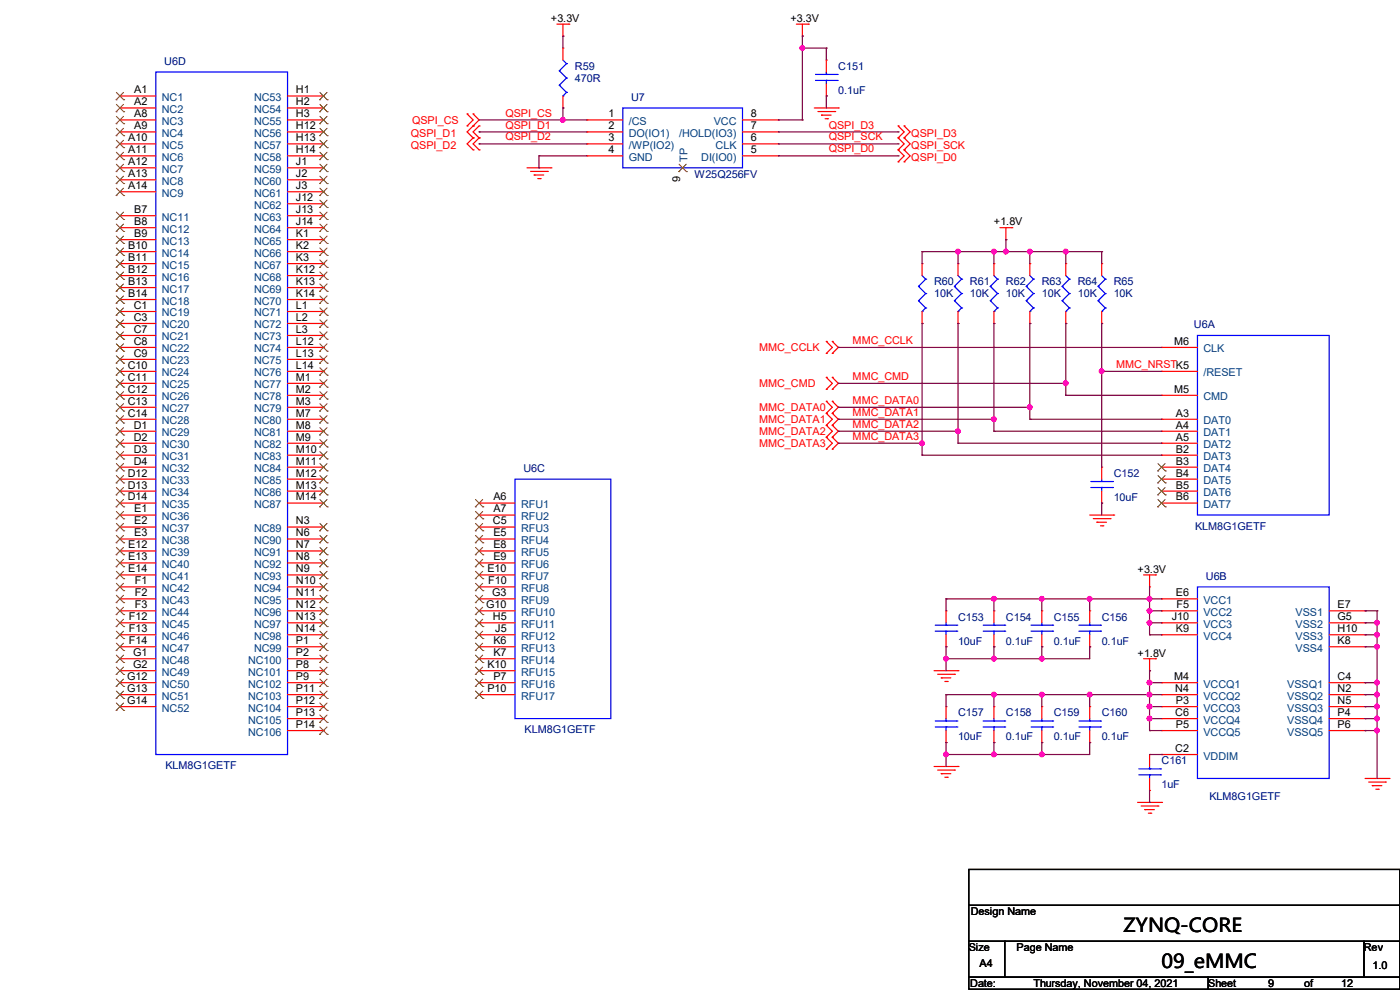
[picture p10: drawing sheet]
<svg xmlns="http://www.w3.org/2000/svg" width="297mm" height="210mm" viewBox="0 0 297 210" stroke-linecap="round" stroke-linejoin="round" font-family="sans-serif">
<g fill="none" stroke="#f00" stroke-width=".25">
<path d="M118.2 5.1h2.5M119.4 7.7h.1M119.4 10.2h.1M119.4 5.1v2.6M119.4 10.2v2.5M120.7 5.1h.1M169 5.1h2.5M170.2 7.7h.1M170.2 5.1v2.6M171.5 5.1h.1M175.3 12.7h.1M175.3 12.7v2.6"/>
<path d="M175.3 17.8v2.6M25.4 20.4h.1M25.4 22.9h.1M25.4 25.4h.1M25.4 28h.1M25.4 30.5h.1M25.4 33.1h.1M25.4 35.6h.1M25.4 38.1h.1M25.4 35.6h7.7M25.4 22.9h7.7M25.4 20.4h7.7"/>
<path d="M25.4 25.4h7.7M25.4 28h7.7M25.4 30.5h7.7M25.4 33.1h7.7M25.4 38.1h7.7M61 35.6h7.6M61 22.9h7.6M61 20.4h7.6M61 25.4h7.6M61 28h7.6M61 30.5h7.6M61 33.1h7.6"/>
<path d="M61 38.1h7.6M68.6 20.4h.1M68.6 22.9h.1M68.6 25.4h.1M68.6 28h.1M68.6 30.5h.1M68.6 33.1h.1M68.6 35.6h.1M68.6 38.1h.1M99.1 26.7h.1M99.1 24.2h.1M99.1 24.2l1.3 1.2-1.3 1.3"/>
<path d="M100.4 24.2h.1M100.4 26.7h.1M100.4 29.3h.1M100.4 31.8h.1M100.4 24.2l1.2 1.2-2.5 2.6 1.3 1.3M100.4 29.3l-1.3 1.2 1.3 1.3M101.6 26.7h.1M101.6 29.3h.1M101.6 31.8h.1M101.6 26.7l-1.2 1.3 1.2 1.3M101.6 29.3l-1.2 1.2 1.2 1.3M111.8 35.6h5.1"/>
<path d="M112.6 36.4h3.5M113.3 37.1h.1M113.3 37.1h2.1M114.1 37.9h.5M114.6 37.9h.1M116.1 36.4h.1M116.9 35.6h.1M119.4 22.9h.1M119.4 20.4v2.5M124.5 25.4h.1M124.5 28h.1M124.5 30.5h.1"/>
<path d="M124.5 33.1h.1M124.5 25.4h7.6M124.5 28h7.6M124.5 30.5h7.6M124.5 33.1h7.6M144.8 35.6h.1M157.5 25.4h7.6M157.5 28h7.6M157.5 30.5h7.6M157.5 33.1h7.6M165.1 33.1h.1M165.1 30.5h.1"/>
<path d="M165.1 28h.1M165.1 25.4h.1M172.8 22.9h5M173.5 23.7h3.6M174.3 24.4h.1M174.3 24.4h2M175 25.2h.6M175.3 20.4h.1M175.6 25.2h.1M177.1 23.7h.1M177.8 22.9h.1M190.5 26.7h.1"/>
<path d="M190.5 29.3h.1M190.5 31.8h.1M190.5 34.3h.1M190.5 26.7l1.3 1.3-1.3 1.3M190.5 29.3l1.3 1.2-1.3 1.3M190.5 31.8l1.3 1.3-1.3 1.2M191.8 26.7h.1M191.8 29.3h.1M191.8 31.8h.1M191.8 34.3h.1M191.8 26.7l1.3 1.3-1.3 1.3M191.8 29.3l1.3 1.2-1.3 1.3"/>
<path d="M191.8 31.8l1.3 1.3-1.3 1.2M25.4 40.7h.1M25.4 45.8h.1M25.4 48.3h.1M25.4 50.8h.1M25.4 53.4h.1M25.4 55.9h.1M25.4 58.5h.1M25.4 48.3h7.7M25.4 40.7h7.7M25.4 45.8h7.7M25.4 50.8h7.7"/>
<path d="M25.4 53.4h7.7M25.4 55.9h7.7M25.4 58.5h7.7M61 48.3h7.6M61 40.7h7.6M61 45.8h7.6M61 50.8h7.6M61 53.4h7.6M61 55.9h7.6M61 58.5h7.6M61 43.2h7.6M68.6 50.8h.1"/>
<path d="M68.6 53.4h.1M68.6 55.9h.1M68.6 58.5h.1M68.6 40.7h.1M68.6 43.2h.1M68.6 45.8h.1M68.6 48.3h.1M195.6 55.9h.1M195.6 55.9v2.6M203.2 55.9h.1M203.2 55.9v2.6M210.9 55.9h.1"/>
<path d="M210.9 55.9v2.6M212.1 48.3h2.6M213.4 50.8h.1M213.4 48.3v2.5M214.7 48.3h.1M218.5 55.9h.1M218.5 55.9v2.6M226.1 55.9h.1M226.1 55.9v2.6M233.7 55.9h.1M233.7 55.9v2.6M25.4 61h.1"/>
<path d="M25.4 63.5h.1M25.4 66.1h.1M25.4 68.6h.1M25.4 71.2h.1M25.4 73.7h.1M25.4 76.2h.1M25.4 78.8h.1M25.4 73.7h7.7M25.4 78.8h7.7M25.4 61h7.7M25.4 63.5h7.7M25.4 66.1h7.7"/>
<path d="M25.4 68.6h7.7M25.4 71.2h7.7M25.4 76.2h7.7M61 73.7h7.6M61 78.8h7.6M61 61h7.6M61 63.5h7.6M61 66.1h7.6M61 68.6h7.6M61 71.2h7.6M61 76.2h7.6M68.6 61h.1"/>
<path d="M68.6 63.5h.1M68.6 66.1h.1M68.6 68.6h.1M68.6 71.2h.1M68.6 73.7h.1M68.6 76.2h.1M68.6 78.8h.1M175.3 75h.1M175.3 72.4h.1M175.3 72.4l1.3 1.3-1.3 1.3M176.6 72.4h.1M176.6 75h.1"/>
<path d="M176.6 72.4l1.2 1.3-1.2 1.3M195.6 68.6h.1M195.6 66.1v2.5M203.2 68.6h.1M203.2 66.1v2.5M210.9 68.6h.1M210.9 66.1v2.5M218.5 68.6h.1M218.5 66.1v2.5M226.1 68.6h.1M226.1 66.1v2.5M233.7 68.6h.1"/>
<path d="M233.7 66.1v2.5M246.4 73.7h.1M246.4 78.8h.1M246.4 73.7h7.6M246.4 78.8h7.6M25.4 81.3h.1M25.4 83.9h.1M25.4 86.4h.1M25.4 88.9h.1M25.4 91.5h.1M25.4 94h.1M25.4 96.6h.1"/>
<path d="M25.4 99.1h.1M25.4 83.9h7.7M25.4 88.9h7.7M25.4 91.5h7.7M25.4 94h7.7M25.4 96.6h7.7M25.4 99.1h7.7M25.4 81.3h7.7M25.4 86.4h7.7M61 83.9h7.6M61 88.9h7.6M61 91.5h7.6"/>
<path d="M61 94h7.6M61 96.6h7.6M61 99.1h7.6M61 81.3h7.6M61 86.4h7.6M68.6 81.3h.1M68.6 83.9h.1M68.6 86.4h.1M68.6 88.9h.1M68.6 91.5h.1M68.6 94h.1M68.6 96.6h.1"/>
<path d="M68.6 99.1h.1M175.3 82.6h.1M175.3 80.1h.1M175.3 87.7h.1M175.3 85.1h.1M175.3 90.2h.1M175.3 92.8h.1M175.3 95.3h.1M175.3 80.1l1.3 1.2-1.3 1.3M175.3 85.1l1.3 1.3-1.3 1.3M175.3 87.7l1.3 1.2-1.3 1.3M175.3 90.2l1.3 1.3-1.3 1.3"/>
<path d="M175.3 92.8l1.3 1.2-1.3 1.3M176.6 80.1h.1M176.6 82.6h.1M176.6 85.1h.1M176.6 87.7h.1M176.6 90.2h.1M176.6 92.8h.1M176.6 95.3h.1M176.6 80.1l1.2 1.2-1.2 1.3M176.6 85.1l1.2 1.3-1.2 1.3M176.6 87.7l1.2 1.2-1.2 1.3M176.6 90.2l1.2 1.3-1.2 1.3"/>
<path d="M176.6 92.8l1.2 1.2-1.2 1.3M233.7 99.1h.1M233.7 99.1v2.5M246.4 83.9h.1M246.4 88.9h.1M246.4 91.5h.1M246.4 94h.1M246.4 96.6h.1M246.4 99.1h.1M246.4 83.9h7.6M246.4 88.9h7.6M246.4 91.5h7.6"/>
<path d="M246.4 94h7.6M246.4 96.6h7.6M246.4 99.1h7.6M25.4 101.6h.1M25.4 104.2h.1M25.4 106.7h.1M25.4 109.3h.1M25.4 111.8h.1M25.4 114.3h.1M25.4 116.9h.1M25.4 119.4h.1M25.4 109.3h7.7"/>
<path d="M25.4 101.6h7.7M25.4 104.2h7.7M25.4 106.7h7.7M25.4 111.8h7.7M25.4 114.3h7.7M25.4 116.9h7.7M25.4 119.4h7.7M61 101.6h7.6M61 104.2h7.6M61 106.7h7.6M61 111.8h7.6M61 114.3h7.6"/>
<path d="M61 116.9h7.6M61 119.4h7.6M68.6 101.6h.1M68.6 104.2h.1M68.6 106.7h.1M68.6 111.8h.1M68.6 114.3h.1M68.6 116.9h.1M68.6 119.4h.1M101.6 106.7h.1M101.6 109.3h.1M101.6 111.8h.1"/>
<path d="M101.6 114.3h.1M101.6 116.9h.1M101.6 119.4h.1M101.6 109.3h7.7M101.6 106.7h7.7M101.6 111.8h7.7M101.6 114.3h7.7M101.6 116.9h7.7M101.6 119.4h7.7M231.2 109.3h5.1M231.9 110h3.6M232.7 110.8h.1"/>
<path d="M232.7 110.8h2M233.5 111.5h.5M233.7 106.7h.1M233.7 104.2v2.5M234 111.5h.1M235.5 110h.1M236.3 109.3h.1M246.4 101.6h.1M246.4 104.2h.1M246.4 106.7h.1M246.4 101.6h7.6M246.4 104.2h7.6"/>
<path d="M246.4 106.7h7.6M25.4 122h.1M25.4 124.5h.1M25.4 127h.1M25.4 129.6h.1M25.4 132.1h.1M25.4 134.7h.1M25.4 137.2h.1M25.4 139.7h.1M25.4 122h7.7M25.4 139.7h7.7M25.4 127h7.7"/>
<path d="M25.4 129.6h7.7M25.4 132.1h7.7M25.4 134.7h7.7M25.4 137.2h7.7M25.4 124.5h7.7M61 122h7.6M61 139.7h7.6M61 127h7.6M61 129.6h7.6M61 132.1h7.6M61 134.7h7.6M61 137.2h7.6"/>
<path d="M61 124.5h7.6M68.6 122h.1M68.6 124.5h.1M68.6 127h.1M68.6 129.6h.1M68.6 132.1h.1M68.6 134.7h.1M68.6 137.2h.1M68.6 139.7h.1M101.6 122h.1M101.6 124.5h.1M101.6 127h.1"/>
<path d="M101.6 129.6h.1M101.6 132.1h.1M101.6 134.7h.1M101.6 137.2h.1M101.6 139.7h.1M101.6 122h7.7M101.6 139.7h7.7M101.6 127h7.7M101.6 129.6h7.7M101.6 132.1h7.7M101.6 134.7h7.7M101.6 137.2h7.7"/>
<path d="M101.6 124.5h7.7M200.7 129.6h.1M200.7 137.2h.1M200.7 129.6v2.5M200.7 134.7v2.5M210.9 129.6h.1M210.9 137.2h.1M210.9 129.6v2.5M210.9 134.7v2.5M221 129.6h.1M221 137.2h.1M221 129.6v2.5"/>
<path d="M221 134.7v2.5M231.2 129.6h.1M231.2 137.2h.1M231.2 129.6v2.5M231.2 134.7v2.5M242.6 122h2.6M242.6 139.7h2.6M243.9 124.5h.1M243.9 122v2.5M243.9 139.7v2.6M245.2 122h.1M245.2 139.7h.1"/>
<path d="M246.4 127h.1M246.4 129.6h.1M246.4 132.1h.1M246.4 134.7h.1M246.4 127h7.6M246.4 129.6h7.6M246.4 132.1h7.6M246.4 134.7h7.6M282 129.6h7.6M282 132.1h7.6M282 134.7h7.6M282 137.2h7.6"/>
<path d="M289.6 129.6h.1M289.6 132.1h.1M289.6 134.7h.1M289.6 137.2h.1M25.4 142.3h.1M25.4 144.8h.1M25.4 147.4h.1M25.4 149.9h.1M25.4 142.3h7.7M25.4 144.8h7.7M25.4 147.4h7.7M25.4 149.9h7.7"/>
<path d="M61 142.3h7.6M61 144.8h7.6M61 147.4h7.6M61 149.9h7.6M61 152.4h7.6M61 155h7.6M68.6 142.3h.1M68.6 144.8h.1M68.6 147.4h.1M68.6 149.9h.1M68.6 152.4h.1M68.6 155h.1"/>
<path d="M101.6 142.3h.1M101.6 144.8h.1M101.6 147.4h.1M101.6 142.3h7.7M101.6 144.8h7.7M101.6 147.4h7.7M198.2 142.3h5M198.9 143h3.6M199.7 143.8h.1M199.7 143.8h2M200.4 144.6h.6M200.7 149.9h.1"/>
<path d="M200.7 157.5h.1M200.7 149.9v2.5M200.7 155v2.5M201 144.6h.1M202.5 143h.1M203.2 142.3h.1M210.9 149.9h.1M210.9 157.5h.1M210.9 149.9v2.5M210.9 155v2.5M221 149.9h.1M221 157.5h.1"/>
<path d="M221 149.9v2.5M221 155v2.5M231.2 149.9h.1M231.2 157.5h.1M231.2 149.9v2.5M231.2 155v2.5M243.9 142.3h.1M246.4 144.8h.1M246.4 147.4h.1M246.4 149.9h.1M246.4 152.4h.1M246.4 155h.1"/>
<path d="M246.4 144.8h7.6M246.4 147.4h7.6M246.4 149.9h7.6M246.4 152.4h7.6M246.4 155h7.6M282 144.8h7.6M282 147.4h7.6M282 149.9h7.6M282 152.4h7.6M282 155h7.6M289.6 144.8h.1M289.6 147.4h.1"/>
<path d="M289.6 149.9h.1M289.6 155h.1M289.6 152.4h.1M198.2 162.6h5M198.9 163.4h3.6M199.7 164.1h.1M199.7 164.1h2M200.4 164.9h.6M201 164.9h.1M202.5 163.4h.1M203.2 162.6h.1M241.3 170.2h5.1"/>
<path d="M242.1 171h3.6M242.9 171.7h.1M242.9 171.7h2M243.6 172.5h.5M243.9 160.1h.1M243.9 167.7h.1M243.9 160.1v2.5M243.9 165.1v2.6M244.1 172.5h.1M245.7 171h.1M246.4 170.2h.1M246.4 160.1h.1"/>
<path d="M246.4 160.1h7.6M289.6 165.1h5.1M290.4 165.9h3.5M291.1 166.7h.1M291.1 166.7h2.1M291.9 167.4h.5M292.4 167.4h.1M293.9 165.9h.1M294.7 165.1h.1"/>
</g>
<path d="M205.5 184.4h91.5v7.7h-91.5zM205.5 192.1h91.5v7.6h-91.5zM205.5 199.7h7.6v7.6h-7.6zM213.1 199.7h76.2v7.6h-76.2zM289.3 199.7h7.7v7.6h-7.7zM205.5 207.3h50.8v2.5h-50.8zM256.3 207.3h40.7v2.5h-40.7z" fill="none" stroke="#000" stroke-width=".25"/>
<g fill="none" stroke="#00f" stroke-width=".25">
<path d="M33.1 15.3h27.9v144.8h-27.9zM118.7 15h.1M118.7 18.1h.1M118.7 15l1.5 1.6M118.7 18.1l1.5 1.5M119.4 12.7l.8 .8M120.2 13.5h.1M120.2 16.6h.1M120.2 19.6h.1M120.2 13.5l-1.5 1.5M120.2 16.6l-1.5 1.5M120.2 19.6l-.8 .8"/>
<path d="M173 17.1h4.6M173 15.8h4.6M175.3 15.8h.1M175.3 17.1h.1M175.3 15.3v.5M175.3 17.1v.7M177.6 17.1h.1M177.6 15.8h.1M119.4 20.4h.1M132.1 22.9h25.4v12.7h-25.4zM195.6 58.5l.8 .7M196.4 59.2h.1"/>
<path d="M196.4 59.2l-1.5 1.5M203.2 58.5l.8 .7M204 59.2h.1M204 59.2l-1.5 1.5M210.9 58.5l.7 .7M211.6 59.2h.1M211.6 59.2l-1.5 1.5M218.5 58.5l.7 .7M219.2 59.2h.1M219.2 59.2l-1.5 1.5M226.1 58.5l.8 .7M226.9 59.2h.1"/>
<path d="M226.9 59.2l-1.6 1.5M233.7 58.5l.8 .7M234.5 59.2h.1M234.5 59.2l-1.5 1.5M194.9 60.7h.1M194.9 63.8h.1M194.9 60.7l1.5 1.6M194.9 63.8l1.5 1.5M195.6 66.1h.1M196.4 62.3h.1M196.4 65.3h.1M196.4 62.3l-1.5 1.5"/>
<path d="M196.4 65.3l-.8 .8M202.5 60.7h.1M202.5 63.8h.1M202.5 60.7l1.5 1.6M202.5 63.8l1.5 1.5M203.2 66.1h.1M204 62.3h.1M204 65.3h.1M204 62.3l-1.5 1.5M204 65.3l-.8 .8M210.1 60.7h.1M210.1 63.8h.1"/>
<path d="M210.1 60.7l1.5 1.6M210.1 63.8l1.5 1.5M210.9 66.1h.1M211.6 62.3h.1M211.6 65.3h.1M211.6 62.3l-1.5 1.5M211.6 65.3l-.7 .8M217.7 60.7h.1M217.7 63.8h.1M217.7 60.7l1.5 1.6M217.7 63.8l1.5 1.5M218.5 66.1h.1"/>
<path d="M219.2 62.3h.1M219.2 65.3h.1M219.2 62.3l-1.5 1.5M219.2 65.3l-.7 .8M225.3 60.7h.1M225.3 63.8h.1M225.3 60.7l1.6 1.6M225.3 63.8l1.6 1.5M226.1 66.1h.1M226.9 62.3h.1M226.9 65.3h.1M226.9 62.3l-1.6 1.5"/>
<path d="M226.9 65.3l-.8 .8M233 60.7h.1M233 63.8h.1M233 60.7l1.5 1.6M233 63.8l1.5 1.5M233.7 66.1h.1M234.5 62.3h.1M234.5 65.3h.1M234.5 62.3l-1.5 1.5M234.5 65.3l-.8 .8M254 71.2h28v38.1h-28zM109.3 101.6h20.3v50.8h-20.3z"/>
<path d="M231.4 103.4h4.6M231.4 102.2h4.6M233.7 102.2h.1M233.7 103.4h.1M233.7 101.6v.6M233.7 103.4v.8M236 103.4h.1M236 102.2h.1M198.4 133.9h4.6M198.4 132.6h4.6M200.7 132.6h.1M200.7 133.9h.1"/>
<path d="M200.7 132.1v.5M200.7 133.9v.8M203 133.9h.1M203 132.6h.1M208.6 133.9h4.5M208.6 132.6h4.5M210.9 132.6h.1M210.9 133.9h.1M210.9 132.1v.5M210.9 133.9v.8M213.1 133.9h.1M213.1 132.6h.1"/>
<path d="M218.7 133.9h4.6M218.7 132.6h4.6M221 132.6h.1M221 133.9h.1M221 132.1v.5M221 133.9v.8M223.3 133.9h.1M223.3 132.6h.1M228.9 133.9h4.6M228.9 132.6h4.6M231.2 132.6h.1M231.2 133.9h.1"/>
<path d="M231.2 132.1v.5M231.2 133.9v.8M233.5 133.9h.1M233.5 132.6h.1M254 124.5h28v40.6h-28zM198.4 154.2h4.6M198.4 153h4.6M200.7 153h.1M200.7 154.2h.1M200.7 152.4v.6M200.7 154.2v.8M203 154.2h.1"/>
<path d="M203 153h.1M208.6 154.2h4.5M208.6 153h4.5M210.9 153h.1M210.9 154.2h.1M210.9 152.4v.6M210.9 154.2v.8M213.1 154.2h.1M213.1 153h.1M218.7 154.2h4.6M218.7 153h4.6M221 153h.1"/>
<path d="M221 154.2h.1M221 152.4v.6M221 154.2v.8M223.3 154.2h.1M223.3 153h.1M228.9 154.2h4.6M228.9 153h4.6M231.2 153h.1M231.2 154.2h.1M231.2 152.4v.6M231.2 154.2v.8M233.5 154.2h.1"/>
<path d="M233.5 153h.1M241.6 164.4h4.6M241.6 163.1h4.6M243.9 163.1h.1M243.9 164.4h.1M243.9 162.6v.5M243.9 164.4v.7M246.2 164.4h.1M246.2 163.1h.1"/>
</g>
<g fill="none" stroke="#804000" stroke-width=".21">
<path d="M24.7 19.6l1.5 1.6M26.2 19.6l-1.6 1.6M67.9 19.6l1.5 1.6M69.4 19.6l-1.6 1.6M24.6 21.2h.1M24.6 23.7h.1M24.6 26.2h.1M24.6 28.8h.1M24.6 31.3h.1M24.6 33.9h.1M24.6 36.4h.1M24.6 38.9h.1"/>
<path d="M24.7 22.1l1.5 1.6M24.7 24.7l1.5 1.5M24.7 27.2l1.5 1.6M24.7 29.8l1.5 1.5M24.7 32.3l1.5 1.6M24.7 34.8l1.5 1.6M24.7 37.4l1.5 1.5M24.7 39.9l1.5 1.6M26.2 22.1l-1.6 1.6M26.2 24.7l-1.6 1.5M26.2 27.2l-1.6 1.6M26.2 29.8l-1.6 1.5"/>
<path d="M26.2 32.3l-1.6 1.6M26.2 34.8l-1.6 1.6M26.2 37.4l-1.6 1.5M26.2 39.9l-1.6 1.6M26.2 21.2h.1M26.2 23.7h.1M26.2 26.2h.1M26.2 28.8h.1M26.2 31.3h.1M26.2 33.9h.1M26.2 36.4h.1M26.2 38.9h.1"/>
<path d="M67.8 21.2h.1M67.8 23.7h.1M67.8 26.2h.1M67.8 28.8h.1M67.8 31.3h.1M67.8 33.9h.1M67.8 36.4h.1M67.8 38.9h.1M67.9 22.1l1.5 1.6M67.9 24.7l1.5 1.5M67.9 27.2l1.5 1.6M67.9 29.8l1.5 1.5"/>
<path d="M67.9 32.3l1.5 1.6M67.9 34.8l1.5 1.6M67.9 37.4l1.5 1.5M67.9 39.9l1.5 1.6M69.4 22.1l-1.6 1.6M69.4 24.7l-1.6 1.5M69.4 27.2l-1.6 1.6M69.4 29.8l-1.6 1.5M69.4 32.3l-1.6 1.6M69.4 37.4l-1.6 1.5M69.4 39.9l-1.6 1.6M69.4 34.8l-1.6 1.6"/>
<path d="M69.4 21.2h.1M69.4 23.7h.1M69.4 26.2h.1M69.4 28.8h.1M69.4 31.3h.1M69.4 33.9h.1M69.4 36.4h.1M69.4 38.9h.1M144 36.4h.1M144.1 34.8l1.5 1.6M145.6 34.8l-1.6 1.6M145.6 36.4h.1"/>
<path d="M24.6 41.5h.1M24.6 46.6h.1M24.6 49.1h.1M24.6 51.6h.1M24.6 54.2h.1M24.6 56.7h.1M24.6 59.3h.1M24.7 45l1.5 1.6M24.7 47.5l1.5 1.6M24.7 50.1l1.5 1.5M24.7 52.6l1.5 1.6M24.7 55.2l1.5 1.5"/>
<path d="M24.7 57.7l1.5 1.6M26.2 45l-1.6 1.6M26.2 47.5l-1.6 1.6M26.2 50.1l-1.6 1.5M26.2 52.6l-1.6 1.6M26.2 55.2l-1.6 1.5M26.2 57.7l-1.6 1.6M26.2 41.5h.1M26.2 46.6h.1M26.2 49.1h.1M26.2 51.6h.1M26.2 54.2h.1"/>
<path d="M26.2 56.7h.1M26.2 59.3h.1M67.8 51.6h.1M67.8 54.2h.1M67.8 56.7h.1M67.8 59.3h.1M67.8 41.5h.1M67.8 44h.1M67.8 46.6h.1M67.8 49.1h.1M67.9 50.1l1.5 1.5M67.9 52.6l1.5 1.6"/>
<path d="M67.9 55.2l1.5 1.5M67.9 57.7l1.5 1.6M67.9 42.5l1.5 1.5M67.9 45l1.5 1.6M67.9 47.5l1.5 1.6M69.4 42.5l-1.6 1.5M69.4 45l-1.6 1.6M69.4 47.5l-1.6 1.6M69.4 50.1l-1.6 1.5M69.4 55.2l-1.6 1.5M69.4 57.7l-1.6 1.6M69.4 52.6l-1.6 1.6"/>
<path d="M69.4 51.6h.1M69.4 54.2h.1M69.4 56.7h.1M69.4 59.3h.1M69.4 41.5h.1M69.4 44h.1M69.4 46.6h.1M69.4 49.1h.1M24.6 61.8h.1M24.6 64.3h.1M24.6 66.9h.1M24.6 69.4h.1"/>
<path d="M24.6 72h.1M24.6 74.5h.1M24.6 77h.1M24.6 79.6h.1M24.7 60.2l1.5 1.6M24.7 62.8l1.5 1.5M24.7 65.3l1.5 1.6M24.7 67.9l1.5 1.5M24.7 70.4l1.5 1.6M24.7 72.9l1.5 1.6M24.7 75.5l1.5 1.5M24.7 78l1.5 1.6"/>
<path d="M26.2 60.2l-1.6 1.6M26.2 62.8l-1.6 1.5M26.2 65.3l-1.6 1.6M26.2 67.9l-1.6 1.5M26.2 70.4l-1.6 1.6M26.2 72.9l-1.6 1.6M26.2 75.5l-1.6 1.5M26.2 78l-1.6 1.6M26.2 61.8h.1M26.2 64.3h.1M26.2 66.9h.1M26.2 69.4h.1"/>
<path d="M26.2 72h.1M26.2 74.5h.1M26.2 77h.1M26.2 79.6h.1M67.8 61.8h.1M67.8 64.3h.1M67.8 66.9h.1M67.8 69.4h.1M67.8 72h.1M67.8 74.5h.1M67.8 77h.1M67.8 79.6h.1"/>
<path d="M67.9 60.2l1.5 1.6M67.9 62.8l1.5 1.5M67.9 65.3l1.5 1.6M67.9 67.9l1.5 1.5M67.9 70.4l1.5 1.6M67.9 72.9l1.5 1.6M67.9 75.5l1.5 1.5M67.9 78l1.5 1.6M69.4 60.2l-1.6 1.6M69.4 62.8l-1.6 1.5M69.4 65.3l-1.6 1.6M69.4 67.9l-1.6 1.5"/>
<path d="M69.4 72.9l-1.6 1.6M69.4 75.5l-1.6 1.5M69.4 78l-1.6 1.6M69.4 70.4l-1.6 1.6M69.4 61.8h.1M69.4 64.3h.1M69.4 66.9h.1M69.4 69.4h.1M69.4 72h.1M69.4 74.5h.1M69.4 77h.1M69.4 79.6h.1"/>
<path d="M24.6 82.1h.1M24.6 84.7h.1M24.6 87.2h.1M24.6 89.7h.1M24.6 92.3h.1M24.6 94.8h.1M24.6 97.4h.1M24.6 99.9h.1M24.7 80.6l1.5 1.5M24.7 83.1l1.5 1.6M24.7 85.6l1.5 1.6M24.7 88.2l1.5 1.5"/>
<path d="M24.7 90.7l1.5 1.6M24.7 93.3l1.5 1.5M24.7 95.8l1.5 1.6M24.7 98.3l1.5 1.6M26.2 80.6l-1.6 1.5M26.2 83.1l-1.6 1.6M26.2 85.6l-1.6 1.6M26.2 88.2l-1.6 1.5M26.2 90.7l-1.6 1.6M26.2 93.3l-1.6 1.5M26.2 95.8l-1.6 1.6M26.2 98.3l-1.6 1.6"/>
<path d="M26.2 82.1h.1M26.2 84.7h.1M26.2 87.2h.1M26.2 89.7h.1M26.2 92.3h.1M26.2 94.8h.1M26.2 97.4h.1M26.2 99.9h.1M67.8 82.1h.1M67.8 84.7h.1M67.8 87.2h.1M67.8 89.7h.1"/>
<path d="M67.8 92.3h.1M67.8 94.8h.1M67.8 97.4h.1M67.8 99.9h.1M67.9 80.6l1.5 1.5M67.9 83.1l1.5 1.6M67.9 85.6l1.5 1.6M67.9 88.2l1.5 1.5M67.9 90.7l1.5 1.6M67.9 93.3l1.5 1.5M67.9 95.8l1.5 1.6M67.9 98.3l1.5 1.6"/>
<path d="M69.4 80.6l-1.6 1.5M69.4 83.1l-1.6 1.6M69.4 85.6l-1.6 1.6M69.4 90.7l-1.6 1.6M69.4 93.3l-1.6 1.5M69.4 95.8l-1.6 1.6M69.4 98.3l-1.6 1.6M69.4 88.2l-1.6 1.5M69.4 82.1h.1M69.4 84.7h.1M69.4 87.2h.1M69.4 89.7h.1"/>
<path d="M69.4 92.3h.1M69.4 94.8h.1M69.4 97.4h.1M69.4 99.9h.1M245.6 99.9h.1M245.7 98.3l1.5 1.6M247.2 98.3l-1.6 1.6M247.2 99.9h.1M24.6 102.4h.1M24.6 105h.1M24.6 107.5h.1M24.6 110.1h.1"/>
<path d="M24.6 112.6h.1M24.6 115.1h.1M24.6 117.7h.1M24.7 100.9l1.5 1.5M24.7 103.4l1.5 1.6M24.7 106l1.5 1.5M24.7 108.5l1.5 1.6M24.7 111l1.5 1.6M24.7 113.6l1.5 1.5M24.7 116.1l1.5 1.6M24.7 118.7l1.5 1.5M26.2 100.9l-1.6 1.5"/>
<path d="M26.2 103.4l-1.6 1.6M26.2 106l-1.6 1.5M26.2 108.5l-1.6 1.6M26.2 111l-1.6 1.6M26.2 113.6l-1.6 1.5M26.2 116.1l-1.6 1.6M26.2 118.7l-1.6 1.5M26.2 102.4h.1M26.2 105h.1M26.2 107.5h.1M26.2 110.1h.1M26.2 112.6h.1"/>
<path d="M26.2 115.1h.1M26.2 117.7h.1M67.8 102.4h.1M67.8 105h.1M67.8 107.5h.1M67.8 112.6h.1M67.8 115.1h.1M67.8 117.7h.1M67.9 100.9l1.5 1.5M67.9 103.4l1.5 1.6M67.9 106l1.5 1.5M67.9 111l1.5 1.6"/>
<path d="M67.9 113.6l1.5 1.5M67.9 116.1l1.5 1.6M67.9 118.7l1.5 1.5M69.4 100.9l-1.6 1.5M69.4 103.4l-1.6 1.6M69.4 106l-1.6 1.5M69.4 111l-1.6 1.6M69.4 113.6l-1.6 1.5M69.4 116.1l-1.6 1.6M69.4 118.7l-1.6 1.5M69.4 102.4h.1M69.4 105h.1"/>
<path d="M69.4 107.5h.1M69.4 112.6h.1M69.4 115.1h.1M69.4 117.7h.1M100.8 107.5h.1M100.8 110.1h.1M100.8 112.6h.1M100.8 115.1h.1M100.8 117.7h.1M100.9 106l1.5 1.5M100.9 108.5l1.5 1.6M100.9 111l1.5 1.6"/>
<path d="M100.9 113.6l1.5 1.5M100.9 116.1l1.5 1.6M100.9 118.7l1.5 1.5M102.4 106l-1.6 1.5M102.4 108.5l-1.6 1.6M102.4 111l-1.6 1.6M102.4 113.6l-1.6 1.5M102.4 116.1l-1.6 1.6M102.4 118.7l-1.6 1.5M102.4 107.5h.1M102.4 110.1h.1M102.4 112.6h.1"/>
<path d="M102.4 115.1h.1M102.4 117.7h.1M245.6 102.4h.1M245.6 105h.1M245.6 107.5h.1M245.7 100.9l1.5 1.5M245.7 103.4l1.5 1.6M245.7 106l1.5 1.5M247.2 100.9l-1.6 1.5M247.2 103.4l-1.6 1.6M247.2 106l-1.6 1.5M247.2 102.4h.1"/>
<path d="M247.2 105h.1M247.2 107.5h.1M24.6 120.2h.1M24.6 122.8h.1M24.6 125.3h.1M24.6 127.8h.1M24.6 130.4h.1M24.6 132.9h.1M24.6 135.5h.1M24.6 138h.1M24.7 121.2l1.5 1.6M24.7 123.7l1.5 1.6"/>
<path d="M24.7 126.3l1.5 1.5M24.7 128.8l1.5 1.6M24.7 131.4l1.5 1.5M24.7 133.9l1.5 1.6M24.7 136.4l1.5 1.6M24.7 139l1.5 1.5M26.2 121.2l-1.6 1.6M26.2 123.7l-1.6 1.6M26.2 126.3l-1.6 1.5M26.2 128.8l-1.6 1.6M26.2 131.4l-1.6 1.5M26.2 133.9l-1.6 1.6"/>
<path d="M26.2 136.4l-1.6 1.6M26.2 139l-1.6 1.5M26.2 120.2h.1M26.2 122.8h.1M26.2 125.3h.1M26.2 127.8h.1M26.2 130.4h.1M26.2 132.9h.1M26.2 135.5h.1M26.2 138h.1M67.8 120.2h.1M67.8 122.8h.1"/>
<path d="M67.8 125.3h.1M67.8 127.8h.1M67.8 130.4h.1M67.8 132.9h.1M67.8 135.5h.1M67.8 138h.1M67.9 121.2l1.5 1.6M67.9 123.7l1.5 1.6M67.9 126.3l1.5 1.5M67.9 128.8l1.5 1.6M67.9 131.4l1.5 1.5M67.9 133.9l1.5 1.6"/>
<path d="M67.9 136.4l1.5 1.6M67.9 139l1.5 1.5M69.4 139l-1.6 1.5M69.4 121.2l-1.6 1.6M69.4 123.7l-1.6 1.6M69.4 126.3l-1.6 1.5M69.4 128.8l-1.6 1.6M69.4 131.4l-1.6 1.5M69.4 133.9l-1.6 1.6M69.4 136.4l-1.6 1.6M69.4 120.2h.1M69.4 122.8h.1"/>
<path d="M69.4 125.3h.1M69.4 127.8h.1M69.4 130.4h.1M69.4 132.9h.1M69.4 135.5h.1M69.4 138h.1M100.8 120.2h.1M100.8 122.8h.1M100.8 125.3h.1M100.8 127.8h.1M100.8 130.4h.1M100.8 132.9h.1"/>
<path d="M100.8 135.5h.1M100.8 138h.1M100.9 121.2l1.5 1.6M100.9 123.7l1.5 1.6M100.9 126.3l1.5 1.5M100.9 128.8l1.5 1.6M100.9 131.4l1.5 1.5M100.9 133.9l1.5 1.6M100.9 136.4l1.5 1.6M100.9 139l1.5 1.5M102.4 121.2l-1.6 1.6M102.4 123.7l-1.6 1.6"/>
<path d="M102.4 126.3l-1.6 1.5M102.4 128.8l-1.6 1.6M102.4 131.4l-1.6 1.5M102.4 133.9l-1.6 1.6M102.4 136.4l-1.6 1.6M102.4 139l-1.6 1.5M102.4 120.2h.1M102.4 122.8h.1M102.4 125.3h.1M102.4 127.8h.1M102.4 130.4h.1M102.4 132.9h.1"/>
<path d="M102.4 135.5h.1M102.4 138h.1M24.6 140.5h.1M24.6 143.1h.1M24.6 145.6h.1M24.6 148.2h.1M24.6 150.7h.1M24.7 141.5l1.5 1.6M24.7 144.1l1.5 1.5M24.7 146.6l1.5 1.6M24.7 149.1l1.5 1.6M26.2 141.5l-1.6 1.6"/>
<path d="M26.2 144.1l-1.6 1.5M26.2 146.6l-1.6 1.6M26.2 149.1l-1.6 1.6M26.2 140.5h.1M26.2 143.1h.1M26.2 145.6h.1M26.2 148.2h.1M26.2 150.7h.1M67.8 140.5h.1M67.8 143.1h.1M67.8 145.6h.1M67.8 148.2h.1"/>
<path d="M67.8 150.7h.1M67.8 153.2h.1M67.8 155.8h.1M67.9 141.5l1.5 1.6M67.9 144.1l1.5 1.5M67.9 146.6l1.5 1.6M67.9 149.1l1.5 1.6M67.9 151.7l1.5 1.5M67.9 154.2l1.5 1.6M69.4 141.5l-1.6 1.6M69.4 149.1l-1.6 1.6M69.4 151.7l-1.6 1.5"/>
<path d="M69.4 154.2l-1.6 1.6M69.4 144.1l-1.6 1.5M69.4 146.6l-1.6 1.6M69.4 140.5h.1M69.4 143.1h.1M69.4 145.6h.1M69.4 148.2h.1M69.4 150.7h.1M69.4 153.2h.1M69.4 155.8h.1M100.8 140.5h.1M100.8 143.1h.1"/>
<path d="M100.8 145.6h.1M100.8 148.2h.1M100.9 141.5l1.5 1.6M100.9 144.1l1.5 1.5M100.9 146.6l1.5 1.6M102.4 141.5l-1.6 1.6M102.4 144.1l-1.6 1.5M102.4 146.6l-1.6 1.6M102.4 140.5h.1M102.4 143.1h.1M102.4 145.6h.1M102.4 148.2h.1"/>
</g>
<g fill="none" stroke="#800040" stroke-width=".25">
<path d="M119.4 7.7h.1M119.4 7.7v2.5M170.2 7.7h.1M170.2 10.2h.1M170.2 7.7v17.7M170.2 10.2h5.1M175.3 10.2h.1M175.3 10.2v2.5M101.6 28h.1M101.6 30.5h.1M101.6 25.4h22.9M101.6 28h22.9"/>
<path d="M101.6 30.5h22.9M114.3 33.1h.1M114.3 35.6h.1M114.3 33.1h10.2M114.3 33.1v2.5M119.4 22.9h.1M119.4 25.4h.1M119.4 22.9v2.5M165.1 25.4h5.1M165.1 28h25.4M165.1 30.5h25.4M165.1 33.1h25.4"/>
<path d="M170.2 25.4h.1M175.3 20.4h.1M175.3 20.4v2.5M190.5 28h.1M190.5 30.5h.1M190.5 33.1h.1M195.6 53.4h.1M195.6 53.4v2.5M195.6 53.4h38.1M203.2 53.4h.1M203.2 53.4v2.5M210.9 53.4h.1"/>
<path d="M210.9 53.4v2.5M213.4 50.8h.1M213.4 53.4h.1M213.4 50.8v2.6M218.5 53.4h.1M218.5 53.4v2.5M226.1 53.4h.1M226.1 53.4v2.5M233.7 53.4h.1M233.7 53.4v2.5M177.8 73.7h.1M177.8 73.7h68.6"/>
<path d="M195.6 68.6h.1M195.6 68.6v28M203.2 68.6h.1M203.2 68.6v25.4M210.9 68.6h.1M210.9 68.6v22.9M218.5 68.6h.1M218.5 68.6v20.3M226.1 68.6h.1M226.1 68.6v15.3M233.7 68.6h.1M233.7 78.8h.1"/>
<path d="M233.7 68.6v30.5M233.7 78.8h12.7M177.8 81.3h.1M177.8 86.4h.1M177.8 88.9h.1M177.8 91.5h.1M177.8 94h.1M177.8 81.3h48.3M177.8 86.4h40.7M177.8 88.9h33.1M177.8 91.5h25.4M177.8 94h17.8"/>
<path d="M195.6 94h.1M195.6 96.6h.1M195.6 96.6h50.8M203.2 94h.1M203.2 91.5h.1M203.2 94h43.2M210.9 91.5h.1M210.9 88.9h.1M210.9 91.5h35.5M218.5 88.9h.1M218.5 86.4h.1M218.5 88.9h27.9"/>
<path d="M226.1 83.9h.1M226.1 81.3h.1M226.1 83.9h20.3M233.7 106.7h.1M233.7 106.7v2.6M200.7 127h.1M200.7 137.2h.1M200.7 139.7h.1M200.7 127h45.7M200.7 127v2.6M200.7 137.2v5.1M210.9 127h.1"/>
<path d="M210.9 137.2h.1M210.9 139.7h.1M210.9 127v2.6M210.9 137.2v2.5M221 127h.1M221 137.2h.1M221 139.7h.1M221 127v2.6M221 137.2v2.5M231.2 127h.1M231.2 137.2h.1M231.2 127v2.6"/>
<path d="M231.2 137.2v2.5h-30.5M243.9 127h.1M243.9 134.7h.1M243.9 129.6h.1M243.9 132.1h.1M243.9 124.5v10.2M243.9 134.7h2.5M243.9 129.6h2.5M243.9 132.1h2.5M289.6 129.6h.1M289.6 132.1h.1M289.6 134.7h.1"/>
<path d="M289.6 137.2h.1M289.6 134.7h2.5M289.6 129.6h2.5M289.6 132.1h2.5M289.6 137.2h2.5M292.1 129.6h.1M292.1 132.1h.1M292.1 134.7h.1M292.1 137.2h.1M292.1 129.6v35.5M200.7 147.4h.1M200.7 157.5h.1"/>
<path d="M200.7 147.4v2.5M200.7 157.5v5.1M200.7 147.4h45.7M210.9 147.4h.1M210.9 157.5h.1M210.9 147.4v2.5M210.9 157.5v2.6M221 147.4h.1M221 157.5h.1M221 147.4v2.5M221 157.5v2.6M231.2 147.4h.1"/>
<path d="M231.2 157.5h.1M231.2 147.4v2.5M231.2 157.5v2.6h-30.5M243.9 142.3h.1M243.9 155h.1M243.9 144.8h.1M243.9 147.4h.1M243.9 149.9h.1M243.9 152.4h.1M243.9 142.3v12.7M243.9 155h2.5M243.9 144.8h2.5"/>
<path d="M243.9 149.9h2.5M243.9 152.4h2.5M289.6 144.8h.1M289.6 147.4h.1M289.6 149.9h.1M289.6 152.4h.1M289.6 155h.1M289.6 147.4h2.5M289.6 155h2.5M289.6 144.8h2.5M289.6 149.9h2.5M289.6 152.4h2.5"/>
<path d="M292.1 144.8h.1M292.1 147.4h.1M292.1 149.9h.1M292.1 152.4h.1M292.1 155h.1M200.7 160.1h.1M210.9 160.1h.1M221 160.1h.1M243.9 170.2h.1M243.9 167.7v2.5M243.9 160.1h2.5M246.4 160.1h.1"/>
</g>
<g fill="#f0f" stroke="#f0f" stroke-width=".25">
<circle cx="119.4" cy="25.4" r=".49"/>
<circle cx="170.2" cy="10.2" r=".49"/>
<circle cx="226.1" cy="81.3" r=".49"/>
<circle cx="218.5" cy="86.4" r=".49"/>
<circle cx="233.7" cy="78.8" r=".49"/>
<circle cx="210.8" cy="88.9" r=".49"/>
<circle cx="203.2" cy="91.5" r=".49"/>
<circle cx="195.6" cy="94" r=".49"/>
<circle cx="210.8" cy="127" r=".49"/>
<circle cx="231.2" cy="127" r=".49"/>
<circle cx="221" cy="127" r=".49"/>
<circle cx="243.9" cy="132.1" r=".49"/>
<circle cx="243.9" cy="129.6" r=".49"/>
<circle cx="200.7" cy="139.7" r=".49"/>
<circle cx="210.8" cy="139.7" r=".49"/>
<circle cx="221" cy="139.7" r=".49"/>
<circle cx="210.8" cy="147.3" r=".49"/>
<circle cx="231.2" cy="147.3" r=".49"/>
<circle cx="221" cy="147.3" r=".49"/>
<circle cx="210.8" cy="160" r=".49"/>
<circle cx="200.7" cy="160" r=".49"/>
<circle cx="221" cy="160" r=".49"/>
<circle cx="243.9" cy="144.8" r=".49"/>
<circle cx="243.9" cy="147.3" r=".49"/>
<circle cx="243.9" cy="149.9" r=".49"/>
<circle cx="243.9" cy="152.4" r=".49"/>
<circle cx="292.1" cy="132.1" r=".49"/>
<circle cx="292.1" cy="134.6" r=".49"/>
<circle cx="292.1" cy="137.2" r=".49"/>
<circle cx="292.1" cy="147.3" r=".49"/>
<circle cx="292.1" cy="144.8" r=".49"/>
<circle cx="292.1" cy="152.4" r=".49"/>
<circle cx="292.1" cy="149.9" r=".49"/>
<circle cx="292.1" cy="155" r=".49"/>
<circle cx="213.4" cy="53.4" r=".49"/>
<circle cx="210.8" cy="53.4" r=".49"/>
<circle cx="203.2" cy="53.4" r=".49"/>
<circle cx="226.1" cy="53.4" r=".49"/>
<circle cx="218.5" cy="53.4" r=".49"/>
<circle cx="243.9" cy="127" r=".49"/>
</g>
<g font-size="4.1">
<text x="238.4" y="197.8">ZYNQ-CORE</text>
<text x="246.4" y="205.4">09_eMMC</text>
</g>
<g font-size="2.3">
<text x="116.9" y="4.7">+3.3V</text>
<text x="167.7" y="4.7">+3.3V</text>
<text x="28.5" y="19.8">A1</text>
<text x="28.5" y="22.4">A2</text>
<text x="62.8" y="19.8">H1</text>
<text x="62.8" y="22.4">H2</text>
<text x="27.2" y="30">A10</text>
<text x="28.5" y="24.9">A8</text>
<text x="28.5" y="27.4">A9</text>
<text x="62.8" y="24.9">H3</text>
<text x="62.8" y="27.4">H12</text>
<text x="62.8" y="30">H13</text>
<text x="129.1" y="24.9">1</text>
<text x="129.1" y="27.4">2</text>
<text x="129.1" y="30">3</text>
<text x="159.3" y="30">6</text>
<text x="159.3" y="27.4">7</text>
<text x="159.3" y="24.9">8</text>
<text x="27.2" y="32.5">A11</text>
<text x="27.2" y="35.1">A12</text>
<text x="62.8" y="32.5">H14</text>
<text x="62.8" y="35.1">J1</text>
<text x="129.1" y="32.5">4</text>
<text x="159.3" y="32.5">5</text>
<text x="27.2" y="37.6">A13</text>
<text x="27.2" y="40.1">A14</text>
<text x="62.8" y="37.6">J2</text>
<text x="62.8" y="40.1">J3</text>
<text x="144.3" y="38.7" transform="rotate(-90 144.3 38.7)">9</text>
<text x="28.5" y="45.2">B7</text>
<text x="28.5" y="47.8">B8</text>
<text x="62.8" y="42.7">J12</text>
<text x="62.8" y="45.2">J13</text>
<text x="62.8" y="47.8">J14</text>
<text x="210.9" y="47.8">+1.8V</text>
<text x="27.2" y="52.8">B10</text>
<text x="28.5" y="50.3">B9</text>
<text x="62.8" y="50.3">K1</text>
<text x="62.8" y="52.8">K2</text>
<text x="27.2" y="55.4">B11</text>
<text x="27.2" y="57.9">B12</text>
<text x="62.8" y="55.4">K3</text>
<text x="62.8" y="57.9">K12</text>
<text x="27.2" y="60.5">B13</text>
<text x="27.2" y="63">B14</text>
<text x="28.4" y="65.5">C1</text>
<text x="62.8" y="60.5">K13</text>
<text x="62.8" y="63">K14</text>
<text x="62.8" y="65.5">L1</text>
<text x="28.4" y="68.1">C3</text>
<text x="28.4" y="70.6">C7</text>
<text x="62.8" y="68.1">L2</text>
<text x="62.8" y="70.6">L3</text>
<text x="28.4" y="73.2">C8</text>
<text x="28.4" y="75.7">C9</text>
<text x="62.8" y="73.2">L12</text>
<text x="62.8" y="75.7">L13</text>
<text x="249.1" y="73.2">M6</text>
<text x="27.1" y="78.2">C10</text>
<text x="27.1" y="80.8">C11</text>
<text x="27.1" y="83.3">C12</text>
<text x="62.8" y="78.2">L14</text>
<text x="62.8" y="80.8">M1</text>
<text x="62.8" y="83.3">M2</text>
<text x="249.1" y="83.3">M5</text>
<text x="27.1" y="85.9">C13</text>
<text x="27.1" y="88.4">C14</text>
<text x="62.8" y="85.9">M3</text>
<text x="62.8" y="88.4">M7</text>
<text x="249.5" y="88.4">A3</text>
<text x="28.4" y="90.9">D1</text>
<text x="28.4" y="93.5">D2</text>
<text x="62.8" y="90.9">M8</text>
<text x="62.8" y="93.5">M9</text>
<text x="249.5" y="90.9">A4</text>
<text x="249.5" y="93.5">A5</text>
<text x="27.1" y="101.1">D12</text>
<text x="28.4" y="96">D3</text>
<text x="28.4" y="98.6">D4</text>
<text x="62.8" y="96">M10</text>
<text x="62.8" y="98.6">M11</text>
<text x="62.8" y="101.1">M12</text>
<text x="249.5" y="96">B2</text>
<text x="249.5" y="98.6">B3</text>
<text x="249.5" y="101.1">B4</text>
<text x="27.1" y="103.6">D13</text>
<text x="27.1" y="106.2">D14</text>
<text x="62.8" y="103.6">M13</text>
<text x="62.8" y="106.2">M14</text>
<text x="104.7" y="106.2">A6</text>
<text x="249.5" y="103.6">B5</text>
<text x="249.5" y="106.2">B6</text>
<text x="28.5" y="108.7">E1</text>
<text x="28.5" y="111.3">E2</text>
<text x="28.5" y="113.8">E3</text>
<text x="62.8" y="111.3">N3</text>
<text x="62.8" y="113.8">N6</text>
<text x="104.6" y="111.3">C5</text>
<text x="104.7" y="108.7">A7</text>
<text x="104.7" y="113.8">E5</text>
<text x="27.2" y="116.3">E12</text>
<text x="27.2" y="118.9">E13</text>
<text x="62.8" y="116.3">N7</text>
<text x="62.8" y="118.9">N8</text>
<text x="104.7" y="116.3">E8</text>
<text x="104.7" y="118.9">E9</text>
<text x="27.2" y="121.4">E14</text>
<text x="28.6" y="124">F1</text>
<text x="62.8" y="121.4">N9</text>
<text x="62.8" y="124">N10</text>
<text x="103.4" y="121.4">E10</text>
<text x="103.5" y="124">F10</text>
<text x="241.3" y="121.5">+3.3V</text>
<text x="27.3" y="131.6">F12</text>
<text x="28.6" y="126.5">F2</text>
<text x="28.6" y="129">F3</text>
<text x="62.8" y="126.5">N11</text>
<text x="62.8" y="129">N12</text>
<text x="62.8" y="131.6">N13</text>
<text x="103.2" y="129">G10</text>
<text x="104.4" y="126.5">G3</text>
<text x="104.6" y="131.6">H5</text>
<text x="248.6" y="131.6">J10</text>
<text x="249.5" y="126.5">E6</text>
<text x="249.6" y="129">F5</text>
<text x="283.8" y="129">E7</text>
<text x="283.8" y="131.6">G5</text>
<text x="27.3" y="134.1">F13</text>
<text x="27.3" y="136.7">F14</text>
<text x="62.8" y="134.1">N14</text>
<text x="62.8" y="136.7">P1</text>
<text x="104.7" y="136.7">K6</text>
<text x="105.1" y="134.1">J5</text>
<text x="249.5" y="134.1">K9</text>
<text x="283.8" y="134.1">H10</text>
<text x="283.8" y="136.7">K8</text>
<text x="28.2" y="139.2">G1</text>
<text x="28.2" y="141.7">G2</text>
<text x="62.8" y="139.2">P2</text>
<text x="62.8" y="141.7">P8</text>
<text x="103.4" y="141.7">K10</text>
<text x="104.7" y="139.2">K7</text>
<text x="241.3" y="139.3">+1.8V</text>
<text x="27" y="144.3">G12</text>
<text x="27" y="146.8">G13</text>
<text x="27" y="149.4">G14</text>
<text x="62.8" y="144.3">P9</text>
<text x="62.8" y="146.8">P11</text>
<text x="62.8" y="149.4">P12</text>
<text x="103.4" y="146.8">P10</text>
<text x="104.7" y="144.3">P7</text>
<text x="249.1" y="144.3">M4</text>
<text x="249.3" y="146.8">N4</text>
<text x="249.5" y="149.4">P3</text>
<text x="283.8" y="144.3">C4</text>
<text x="283.8" y="146.8">N2</text>
<text x="283.8" y="149.4">N5</text>
<text x="62.8" y="151.9">P13</text>
<text x="62.8" y="154.4">P14</text>
<text x="249.3" y="151.9">C6</text>
<text x="249.5" y="154.4">P5</text>
<text x="283.8" y="154.4">P6</text>
<text x="283.8" y="151.9">P4</text>
<text x="249.3" y="159.5">C2</text>
<text x="206" y="194.1">Design Name</text>
<text x="205.5" y="201.8">Size</text>
<text x="215.7" y="201.8">Page Name</text>
<text x="289.4" y="201.8">Rev</text>
<text x="205.8" y="209.4">Date:</text>
<text x="207.8" y="205.1">A4</text>
<text x="219.2" y="209.4">Thursday, November 04, 2021</text>
<text x="256.3" y="209.4">Sheet</text>
<text x="269" y="209.4">9</text>
<text x="276.7" y="209.4">of</text>
<text x="284.5" y="209.4">12</text>
<text x="291.2" y="205.6">1.0</text>
</g>
<g font-size="2.3" fill="#000080">
<text x="34.8" y="13.8">U6D</text>
<text x="122" y="14.8">R59</text>
<text x="122" y="17.4">470R</text>
<text x="177.8" y="14.8">C151</text>
<text x="133.9" y="21.4">U7</text>
<text x="177.8" y="19.9">0.1uF</text>
<text x="147.4" y="37.7">W25Q256FV</text>
<text x="198.2" y="60.5">R60</text>
<text x="198.2" y="63.1">10K</text>
<text x="205.8" y="60.5">R61</text>
<text x="205.8" y="63.1">10K</text>
<text x="213.4" y="60.5">R62</text>
<text x="213.4" y="63.1">10K</text>
<text x="221" y="60.5">R63</text>
<text x="221" y="63.1">10K</text>
<text x="228.6" y="60.5">R64</text>
<text x="228.6" y="63.1">10K</text>
<text x="236.3" y="60.5">R65</text>
<text x="236.3" y="63.1">10K</text>
<text x="253.3" y="69.7">U6A</text>
<text x="111" y="100.2">U6C</text>
<text x="236.3" y="101.2">C152</text>
<text x="236.3" y="106.3">10uF</text>
<text x="253.5" y="112.4">KLM8G1GETF</text>
<text x="255.8" y="123">U6B</text>
<text x="203.2" y="131.7">C153</text>
<text x="213.4" y="131.7">C154</text>
<text x="223.6" y="131.7">C155</text>
<text x="233.7" y="131.7">C156</text>
<text x="203.2" y="136.7">10uF</text>
<text x="213.4" y="136.7">0.1uF</text>
<text x="223.6" y="136.7">0.1uF</text>
<text x="233.7" y="136.7">0.1uF</text>
<text x="111.3" y="155.5">KLM8G1GETF</text>
<text x="203.2" y="152">C157</text>
<text x="213.4" y="152">C158</text>
<text x="223.6" y="152">C159</text>
<text x="233.7" y="152">C160</text>
<text x="203.2" y="157.1">10uF</text>
<text x="213.4" y="157.1">0.1uF</text>
<text x="223.6" y="157.1">0.1uF</text>
<text x="233.7" y="157.1">0.1uF</text>
<text x="35.1" y="163.2">KLM8G1GETF</text>
<text x="246.4" y="162.1">C161</text>
<text x="246.4" y="167.2">1uF</text>
<text x="256.6" y="169.8">KLM8G1GETF</text>
</g>
<g font-size="2.3" fill="#004080">
<text x="34.3" y="21.4">NC1</text>
<text x="34.3" y="24">NC2</text>
<text x="53.9" y="21.4">NC53</text>
<text x="53.9" y="24">NC54</text>
<text x="34.3" y="26.5">NC3</text>
<text x="34.3" y="29">NC4</text>
<text x="53.9" y="26.5">NC55</text>
<text x="53.9" y="29">NC56</text>
<text x="133.4" y="26.5">/CS</text>
<text x="133.4" y="29">DO(IO1)</text>
<text x="144.1" y="29">/HOLD(IO3)</text>
<text x="151.4" y="26.5">VCC</text>
<text x="34.3" y="31.6">NC5</text>
<text x="34.3" y="34.1">NC6</text>
<text x="53.9" y="31.6">NC57</text>
<text x="53.9" y="34.1">NC58</text>
<text x="133.4" y="31.6">/WP(IO2)</text>
<text x="133.4" y="34.1">GND</text>
<text x="145.9" y="34.3" transform="rotate(-90 145.9 34.3)">TP</text>
<text x="148.8" y="34.1">DI(IO0)</text>
<text x="151.8" y="31.6">CLK</text>
<text x="34.3" y="36.7">NC7</text>
<text x="34.3" y="39.2">NC8</text>
<text x="34.3" y="41.7">NC9</text>
<text x="53.9" y="36.7">NC59</text>
<text x="53.9" y="39.2">NC60</text>
<text x="53.9" y="41.7">NC61</text>
<text x="34.3" y="46.8">NC11</text>
<text x="53.9" y="44.3">NC62</text>
<text x="53.9" y="46.8">NC63</text>
<text x="34.3" y="49.4">NC12</text>
<text x="34.3" y="51.9">NC13</text>
<text x="53.9" y="51.9">NC65</text>
<text x="53.9" y="49.4">NC64</text>
<text x="34.3" y="54.4">NC14</text>
<text x="34.3" y="57">NC15</text>
<text x="34.3" y="59.5">NC16</text>
<text x="53.9" y="54.4">NC66</text>
<text x="53.9" y="57">NC67</text>
<text x="53.9" y="59.5">NC68</text>
<text x="34.3" y="62.1">NC17</text>
<text x="34.3" y="64.6">NC18</text>
<text x="53.9" y="62.1">NC69</text>
<text x="53.9" y="64.6">NC70</text>
<text x="34.3" y="67.1">NC19</text>
<text x="34.3" y="69.7">NC20</text>
<text x="53.9" y="67.1">NC71</text>
<text x="53.9" y="69.7">NC72</text>
<text x="34.3" y="72.2">NC21</text>
<text x="34.3" y="74.8">NC22</text>
<text x="34.3" y="77.3">NC23</text>
<text x="53.9" y="72.2">NC73</text>
<text x="53.9" y="74.8">NC74</text>
<text x="53.9" y="77.3">NC75</text>
<text x="255.3" y="74.8">CLK</text>
<text x="34.3" y="79.8">NC24</text>
<text x="34.3" y="82.4">NC25</text>
<text x="53.9" y="79.8">NC76</text>
<text x="53.9" y="82.4">NC77</text>
<text x="255.3" y="79.8">/RESET</text>
<text x="34.3" y="84.9">NC26</text>
<text x="34.3" y="87.5">NC27</text>
<text x="53.9" y="84.9">NC78</text>
<text x="53.9" y="87.5">NC79</text>
<text x="255.3" y="84.9">CMD</text>
<text x="34.3" y="90">NC28</text>
<text x="34.3" y="92.5">NC29</text>
<text x="34.3" y="95.1">NC30</text>
<text x="53.9" y="90">NC80</text>
<text x="53.9" y="92.5">NC81</text>
<text x="53.9" y="95.1">NC82</text>
<text x="255.3" y="90">DAT0</text>
<text x="255.3" y="92.5">DAT1</text>
<text x="255.3" y="95.1">DAT2</text>
<text x="34.3" y="97.6">NC31</text>
<text x="34.3" y="100.2">NC32</text>
<text x="53.9" y="97.6">NC83</text>
<text x="53.9" y="100.2">NC84</text>
<text x="255.3" y="97.6">DAT3</text>
<text x="255.3" y="100.2">DAT4</text>
<text x="34.3" y="102.7">NC33</text>
<text x="34.3" y="105.2">NC34</text>
<text x="34.3" y="107.8">NC35</text>
<text x="53.9" y="102.7">NC85</text>
<text x="53.9" y="105.2">NC86</text>
<text x="53.9" y="107.8">NC87</text>
<text x="110.5" y="107.8">RFU1</text>
<text x="255.3" y="102.7">DAT5</text>
<text x="255.3" y="105.2">DAT6</text>
<text x="255.3" y="107.8">DAT7</text>
<text x="34.3" y="110.3">NC36</text>
<text x="34.3" y="112.9">NC37</text>
<text x="53.9" y="112.9">NC89</text>
<text x="110.5" y="110.3">RFU2</text>
<text x="110.5" y="112.9">RFU3</text>
<text x="34.3" y="115.4">NC38</text>
<text x="34.3" y="117.9">NC39</text>
<text x="53.9" y="115.4">NC90</text>
<text x="53.9" y="117.9">NC91</text>
<text x="110.5" y="115.4">RFU4</text>
<text x="110.5" y="117.9">RFU5</text>
<text x="34.3" y="120.5">NC40</text>
<text x="34.3" y="123">NC41</text>
<text x="34.3" y="125.6">NC42</text>
<text x="53.9" y="120.5">NC92</text>
<text x="53.9" y="123">NC93</text>
<text x="53.9" y="125.6">NC94</text>
<text x="110.5" y="120.5">RFU6</text>
<text x="110.5" y="123">RFU7</text>
<text x="110.5" y="125.6">RFU8</text>
<text x="34.3" y="128.1">NC43</text>
<text x="34.3" y="130.6">NC44</text>
<text x="53.9" y="128.1">NC95</text>
<text x="53.9" y="130.6">NC96</text>
<text x="110.5" y="128.1">RFU9</text>
<text x="110.5" y="130.6">RFU10</text>
<text x="255.3" y="128.1">VCC1</text>
<text x="255.3" y="130.6">VCC2</text>
<text x="274.9" y="130.6">VSS1</text>
<text x="34.3" y="133.2">NC45</text>
<text x="34.3" y="135.7">NC46</text>
<text x="53.9" y="133.2">NC97</text>
<text x="53.9" y="135.7">NC98</text>
<text x="110.5" y="133.2">RFU11</text>
<text x="110.5" y="135.7">RFU12</text>
<text x="255.3" y="133.2">VCC3</text>
<text x="255.3" y="135.7">VCC4</text>
<text x="274.9" y="133.2">VSS2</text>
<text x="274.9" y="135.7">VSS3</text>
<text x="34.3" y="138.3">NC47</text>
<text x="34.3" y="140.8">NC48</text>
<text x="34.3" y="143.3">NC49</text>
<text x="52.6" y="140.8">NC100</text>
<text x="52.6" y="143.3">NC101</text>
<text x="53.9" y="138.3">NC99</text>
<text x="110.5" y="138.3">RFU13</text>
<text x="110.5" y="140.8">RFU14</text>
<text x="110.5" y="143.3">RFU15</text>
<text x="274.9" y="138.3">VSS4</text>
<text x="34.3" y="145.9">NC50</text>
<text x="34.3" y="148.4">NC51</text>
<text x="52.6" y="145.9">NC102</text>
<text x="52.6" y="148.4">NC103</text>
<text x="110.5" y="145.9">RFU16</text>
<text x="110.5" y="148.4">RFU17</text>
<text x="255.3" y="145.9">VCCQ1</text>
<text x="255.3" y="148.4">VCCQ2</text>
<text x="273.1" y="145.9">VSSQ1</text>
<text x="273.1" y="148.4">VSSQ2</text>
<text x="34.3" y="151">NC52</text>
<text x="52.6" y="151">NC104</text>
<text x="52.6" y="153.5">NC105</text>
<text x="255.3" y="151">VCCQ3</text>
<text x="255.3" y="153.5">VCCQ4</text>
<text x="273.1" y="151">VSSQ3</text>
<text x="273.1" y="153.5">VSSQ4</text>
<text x="52.6" y="156">NC106</text>
<text x="255.3" y="156">VCCQ5</text>
<text x="255.3" y="161.1">VDDIM</text>
<text x="273.1" y="156">VSSQ5</text>
</g>
<g font-size="2.3" fill="#f00">
<text x="87.2" y="29">QSPI_D1</text>
<text x="87.4" y="26.2">QSPI_CS</text>
<text x="107.2" y="24.7">QSPI_CS</text>
<text x="107.2" y="27.3">QSPI_D1</text>
<text x="107.2" y="29.8">QSPI_D2</text>
<text x="175.8" y="27.3">QSPI_D3</text>
<text x="175.8" y="29.8">QSPI_SCK</text>
<text x="193.3" y="29">QSPI_D3</text>
<text x="87.2" y="31.6">QSPI_D2</text>
<text x="175.8" y="32.3">QSPI_D0</text>
<text x="193.3" y="31.6">QSPI_SCK</text>
<text x="193.3" y="34.1">QSPI_D0</text>
<text x="161.1" y="74.5">MMC_CCLK</text>
<text x="180.9" y="73">MMC_CCLK</text>
<text x="161.1" y="82.1">MMC_CMD</text>
<text x="180.9" y="80.6">MMC_CMD</text>
<text x="236.8" y="78.1">MMC_NRSTK5</text>
<text x="161.1" y="87.2">MMC_DATA0</text>
<text x="161.1" y="89.7">MMC_DATA1</text>
<text x="180.9" y="85.7">MMC_DATA0</text>
<text x="180.9" y="88.2">MMC_DATA1</text>
<text x="161.1" y="92.3">MMC_DATA2</text>
<text x="161.1" y="94.8">MMC_DATA3</text>
<text x="180.9" y="90.8">MMC_DATA2</text>
<text x="180.9" y="93.3">MMC_DATA3</text>
</g>
</svg>
